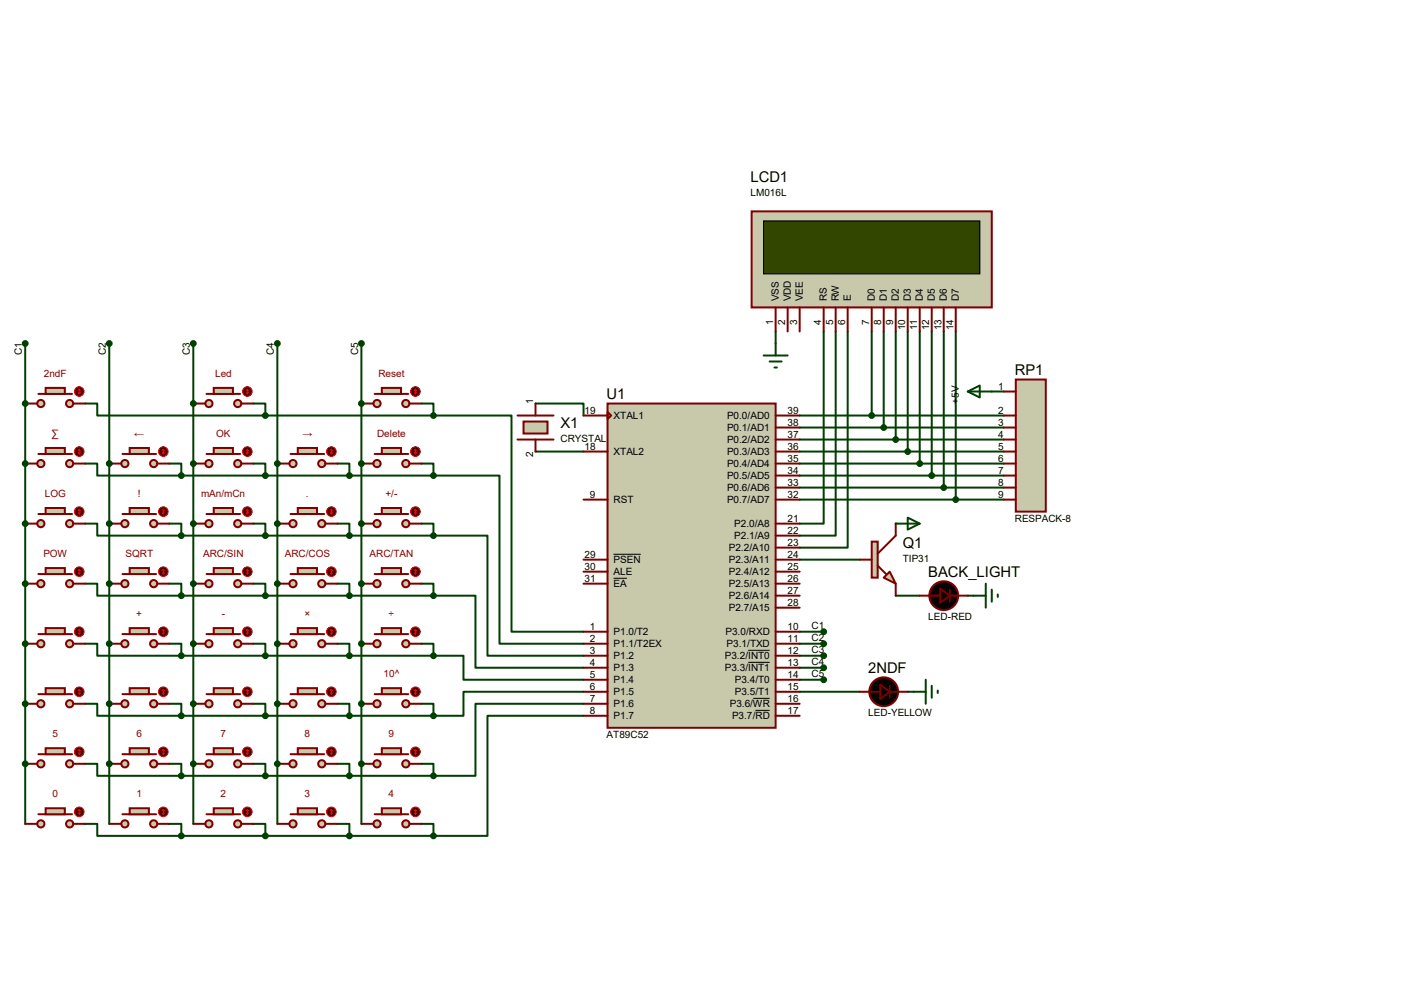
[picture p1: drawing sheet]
<svg xmlns="http://www.w3.org/2000/svg" width="297mm" height="210mm" viewBox="0 0 297 210" stroke-linecap="round" stroke-linejoin="round" font-family="sans-serif">
<path d="M113.3 85.3h10.1v2.6M113.3 95.5h10.1" fill="none" stroke="#004000" stroke-width=".42"/>
<g fill="#004000">
<circle cx="5.3" cy="98" r=".21"/>
<circle cx="5.3" cy="110.7" r=".21"/>
</g>
<path d="M5.3 98v12.7" fill="none" stroke="#004000" stroke-width=".42"/>
<circle cx="5.3" cy="148.8" r=".21" fill="#004000"/>
<path d="M5.3 161.5v12.7" fill="none" stroke="#004000" stroke-width=".42"/>
<circle cx="5.3" cy="161.5" r=".21" fill="#004000"/>
<path d="M5.3 110.7v12.7M5.3 148.8v12.7" fill="none" stroke="#004000" stroke-width=".42"/>
<circle cx="5.3" cy="123.4" r=".21" fill="#004000"/>
<path d="M5.3 136.1v12.7" fill="none" stroke="#004000" stroke-width=".42"/>
<circle cx="5.3" cy="136.1" r=".21" fill="#004000"/>
<path d="M5.3 85.3v12.7M5.3 123.4v12.7" fill="none" stroke="#004000" stroke-width=".42"/>
<g fill="#004000">
<circle cx="5.3" cy="85.3" r=".21"/>
<circle cx="23.1" cy="98" r=".21"/>
<circle cx="23.1" cy="110.7" r=".21"/>
</g>
<path d="M23.1 98v12.7" fill="none" stroke="#004000" stroke-width=".42"/>
<circle cx="23.1" cy="148.8" r=".21" fill="#004000"/>
<path d="M23.1 161.5v12.7" fill="none" stroke="#004000" stroke-width=".42"/>
<circle cx="23.1" cy="161.5" r=".21" fill="#004000"/>
<path d="M23.1 110.7v12.7M23.1 148.8v12.7" fill="none" stroke="#004000" stroke-width=".42"/>
<circle cx="23.1" cy="123.4" r=".21" fill="#004000"/>
<path d="M23.1 136.1v12.7" fill="none" stroke="#004000" stroke-width=".42"/>
<circle cx="23.1" cy="136.1" r=".21" fill="#004000"/>
<path d="M23.1 123.4v12.7" fill="none" stroke="#004000" stroke-width=".42"/>
<g fill="#004000">
<circle cx="40.9" cy="98" r=".21"/>
<circle cx="40.9" cy="110.7" r=".21"/>
</g>
<path d="M40.9 98v12.7" fill="none" stroke="#004000" stroke-width=".42"/>
<circle cx="40.9" cy="148.8" r=".21" fill="#004000"/>
<path d="M40.9 161.5v12.7" fill="none" stroke="#004000" stroke-width=".42"/>
<circle cx="40.9" cy="161.5" r=".21" fill="#004000"/>
<path d="M40.9 110.7v12.7M40.9 148.8v12.7" fill="none" stroke="#004000" stroke-width=".42"/>
<circle cx="40.9" cy="123.4" r=".21" fill="#004000"/>
<path d="M40.9 136.1v12.7" fill="none" stroke="#004000" stroke-width=".42"/>
<circle cx="40.9" cy="136.1" r=".21" fill="#004000"/>
<path d="M40.9 85.3v12.7M40.9 123.4v12.7" fill="none" stroke="#004000" stroke-width=".42"/>
<g fill="#004000">
<circle cx="40.9" cy="85.3" r=".21"/>
<circle cx="58.7" cy="98" r=".21"/>
<circle cx="58.7" cy="110.7" r=".21"/>
</g>
<path d="M58.7 98v12.7" fill="none" stroke="#004000" stroke-width=".42"/>
<circle cx="58.7" cy="148.8" r=".21" fill="#004000"/>
<path d="M58.7 161.5v12.7" fill="none" stroke="#004000" stroke-width=".42"/>
<circle cx="58.7" cy="161.5" r=".21" fill="#004000"/>
<path d="M58.7 110.7v12.7M58.7 148.8v12.7" fill="none" stroke="#004000" stroke-width=".42"/>
<circle cx="58.7" cy="123.4" r=".21" fill="#004000"/>
<path d="M58.7 136.1v12.7" fill="none" stroke="#004000" stroke-width=".42"/>
<circle cx="58.7" cy="136.1" r=".21" fill="#004000"/>
<path d="M58.7 123.4v12.7" fill="none" stroke="#004000" stroke-width=".42"/>
<g fill="#004000">
<circle cx="76.5" cy="98" r=".21"/>
<circle cx="76.5" cy="110.7" r=".21"/>
</g>
<path d="M76.5 98v12.7" fill="none" stroke="#004000" stroke-width=".42"/>
<circle cx="76.5" cy="148.8" r=".21" fill="#004000"/>
<path d="M76.5 161.5v12.7" fill="none" stroke="#004000" stroke-width=".42"/>
<circle cx="76.5" cy="161.5" r=".21" fill="#004000"/>
<path d="M76.5 110.7v12.7M76.5 148.8v12.7" fill="none" stroke="#004000" stroke-width=".42"/>
<circle cx="76.5" cy="123.4" r=".21" fill="#004000"/>
<path d="M76.5 136.1v12.7" fill="none" stroke="#004000" stroke-width=".42"/>
<circle cx="76.5" cy="136.1" r=".21" fill="#004000"/>
<path d="M76.5 85.3v12.7M76.5 123.4v12.7" fill="none" stroke="#004000" stroke-width=".42"/>
<circle cx="76.5" cy="85.3" r=".21" fill="#004000"/>
<g fill="none" stroke="#004000" stroke-width=".42">
<path d="M5.3 72.6v12.7M23.1 72.6v25.4M40.9 72.6v12.7M58.7 72.6v25.4M76.5 72.6v12.7M164.1 70.1v2.5M174.2 70.1v40.6h-5M176.8 70.1v43.2h-7.6M179.3 70.1v45.7h-10.1M184.4 70.1v17.8M186.9 70.1v20.3M189.5 70.1v22.9"/>
<path d="M192 70.1v25.4M194.6 70.1v27.9M197.1 70.1v30.5M199.6 70.1v33M202.2 70.1v35.6M18 85.3h2.6v2.6h35.5M18 98h2.6v2.6h17.8M35.8 98h2.6v2.6M53.6 85.3h2.5v2.6M53.6 98h2.5v2.6M56.1 87.9h35.6M71.4 98h2.5v2.6"/>
<path d="M89.2 85.3h2.5v2.6M89.2 98h2.5v2.6M91.7 87.9h16.5v45.7h15.2M169.2 87.9h43.1M169.2 90.4h43.1M169.2 93h43.1M169.2 95.5h43.1M169.2 98h43.1M209.8 82.8h2.5M18 110.7h2.6v2.6h17.8M35.8 110.7h2.6v2.6M38.4 100.6h53.3"/>
<path d="M38.4 113.3h53.3M53.6 110.7h2.5v2.6M71.4 110.7h2.5v2.6M89.2 110.7h2.5v2.6M91.7 100.6h14v35.5h17.7M91.7 113.3h11.4v25.4h20.3M169.2 100.6h43.1M169.2 103.1h43.1M169.2 105.7h43.1M169.2 118.4h12.7M18 123.4h2.6v2.6h17.8M18 136.1h2.6v2.6h17.8"/>
<path d="M35.8 123.4h2.6v2.6M35.8 136.1h2.6v2.6M38.4 126h53.3M38.4 138.7h53.3M53.6 123.4h2.5v2.6M53.6 136.1h2.5v2.6M71.4 123.4h2.5v2.6M71.4 136.1h2.5v2.6M89.2 123.4h2.5v2.6M89.2 136.1h2.5v2.6M91.7 126h8.9v15.2h22.8M91.7 138.7h6.3v5.1h25.4"/>
<path d="M169.2 138.7h5M169.2 133.6h5M169.2 136.1h5M18 148.8h2.6v2.6h17.8M35.8 148.8h2.6v2.6M38.4 151.4h53.3M53.6 148.8h2.5v2.6M71.4 148.8h2.5v2.6M89.2 148.8h2.5v2.6M123.4 146.3h-25.4v5.1h-6.3M123.4 151.4h-20.3v25.4h-11.4M123.4 148.8h-22.8v15.3h-8.9"/>
<path d="M169.2 141.2h5M169.2 143.8h5M169.2 146.3h12.7M192 146.3h1.3M18 161.5h2.6v2.6h17.8M18 174.2h2.6v2.6h17.8M35.8 161.5h2.6v2.6M35.8 174.2h2.6v2.6M38.4 164.1h53.3M38.4 176.8h53.3M53.6 161.5h2.5v2.6M53.6 174.2h2.5v2.6"/>
<path d="M71.4 161.5h2.5v2.6M71.4 174.2h2.5v2.6M89.2 174.2h2.5v2.6M89.2 161.5h2.5v2.6"/>
</g>
<circle cx="189.5" cy="110.7" r=".21" fill="#004000"/>
<path d="M189.5 126h5.1M204.7 126h1.3" fill="none" stroke="#004000" stroke-width=".42"/>
<path d="M128.5 85.3h35.6v68.6h-35.6z" fill="#c8c8aa" stroke="#800000" stroke-width=".42"/>
<g fill="none" stroke="#800000" stroke-width=".42">
<path d="M123.4 95.5h5.1M123.4 87.9h5.1M128.5 87.1l.8 .8-.8 .7zM164.1 95.5h5.1M164.1 87.9h5.1M164.1 90.4h5.1M164.1 93h5.1M164.1 98h5.1M123.4 118.4h5.1M123.4 105.7h5.1M164.1 118.4h5.1M164.1 105.7h5.1"/>
<path d="M164.1 100.6h5.1M164.1 103.1h5.1M164.1 110.7h5.1M164.1 113.3h5.1M164.1 115.8h5.1M123.4 120.9h5.1M123.4 123.4h5.1M123.4 133.6h5.1M123.4 136.1h5.1M123.4 138.7h5.1M164.1 120.9h5.1M164.1 123.4h5.1"/>
<path d="M164.1 133.6h5.1M164.1 136.1h5.1M164.1 138.7h5.1M164.1 128.5h5.1M164.1 126h5.1M123.4 141.2h5.1M123.4 143.8h5.1M123.4 146.3h5.1M123.4 148.8h5.1M123.4 151.4h5.1M164.1 141.2h5.1M164.1 143.8h5.1"/>
<path d="M164.1 146.3h5.1M164.1 148.8h5.1M164.1 151.4h5.1"/>
</g>
<path d="M129.8 117.2h5.8M129.8 122.3h2.8M158.3 137.5h4.5M158.3 140.1h4.5M159.3 147.7h3.5M159.8 150.2h3" fill="none" stroke="#000" stroke-width=".21"/>
<path d="M214.9 80.3h6.3v27.9h-6.3z" fill="#c8c8aa" stroke="#800000" stroke-width=".42"/>
<path d="M109.5 87.9h7.6M109.5 93h7.6M212.3 87.9h2.6M212.3 90.4h2.6M212.3 93h2.6M212.3 95.5h2.6M212.3 98h2.6M212.3 82.8h2.6M212.3 100.6h2.6M212.3 103.1h2.6M212.3 105.7h2.6" fill="none" stroke="#800000" stroke-width=".42"/>
<path d="M110.7 89.2h5.1v2.5h-5.1z" fill="#c8c8aa" stroke="#800000" stroke-width=".42"/>
<path d="M113.3 85.3v2.6M113.3 93v2.5" fill="none" stroke="#800000" stroke-width=".42"/>
<g fill="#c8c8aa" stroke="#800000" stroke-width=".42">
<circle cx="14.7" cy="85.3" r=".76"/>
<circle cx="8.6" cy="85.3" r=".76"/>
</g>
<path d="M8.1 83.3h7.1" fill="none" stroke="#800000" stroke-width=".42"/>
<path d="M9.7 82h4v1.3h-4z" fill="#c8c8aa" stroke="#800000" stroke-width=".42"/>
<path d="M5.3 85.3h2.6M15.5 85.3h2.5" fill="none" stroke="#800000" stroke-width=".42"/>
<circle cx="16.8" cy="82.8" r="1.02" fill="#400000" stroke="#f00" stroke-width=".21"/>
<path d="M16.5 83.1l.3 .2M16.8 82.3v1M16.8 82.3l-.3 .2M16.8 82.3l.2 .2M17 83.1l-.2 .2" fill="none" stroke="#f00" stroke-width=".21"/>
<g fill="#c8c8aa" stroke="#800000" stroke-width=".42">
<circle cx="14.7" cy="98" r=".76"/>
<circle cx="8.6" cy="98" r=".76"/>
</g>
<path d="M8.1 96h7.1" fill="none" stroke="#800000" stroke-width=".42"/>
<path d="M9.7 94.7h4v1.3h-4z" fill="#c8c8aa" stroke="#800000" stroke-width=".42"/>
<path d="M5.3 98h2.6M15.5 98h2.5" fill="none" stroke="#800000" stroke-width=".42"/>
<circle cx="16.8" cy="95.5" r="1.02" fill="#400000" stroke="#f00" stroke-width=".21"/>
<path d="M16.5 95.8l.3 .2M16.8 95v1M16.8 95l-.3 .2M16.8 95l.2 .2M17 95.8l-.2 .2" fill="none" stroke="#f00" stroke-width=".21"/>
<g fill="#c8c8aa" stroke="#800000" stroke-width=".42">
<circle cx="14.7" cy="110.7" r=".76"/>
<circle cx="8.6" cy="110.7" r=".76"/>
</g>
<path d="M8.1 108.7h7.1" fill="none" stroke="#800000" stroke-width=".42"/>
<path d="M9.7 107.4h4v1.3h-4z" fill="#c8c8aa" stroke="#800000" stroke-width=".42"/>
<path d="M5.3 110.7h2.6M15.5 110.7h2.5" fill="none" stroke="#800000" stroke-width=".42"/>
<circle cx="16.8" cy="108.2" r="1.02" fill="#400000" stroke="#f00" stroke-width=".21"/>
<path d="M16.5 108.5l.3 .2M16.8 107.7v1M16.8 107.7l-.3 .2M16.8 107.7l.2 .2M17 108.5l-.2 .2" fill="none" stroke="#f00" stroke-width=".21"/>
<g fill="#c8c8aa" stroke="#800000" stroke-width=".42">
<circle cx="14.7" cy="123.4" r=".76"/>
<circle cx="8.6" cy="123.4" r=".76"/>
</g>
<path d="M8.1 121.4h7.1" fill="none" stroke="#800000" stroke-width=".42"/>
<path d="M9.7 120.1h4v1.3h-4z" fill="#c8c8aa" stroke="#800000" stroke-width=".42"/>
<path d="M5.3 123.4h2.6M15.5 123.4h2.5" fill="none" stroke="#800000" stroke-width=".42"/>
<circle cx="16.8" cy="120.9" r="1.02" fill="#400000" stroke="#f00" stroke-width=".21"/>
<path d="M16.5 121.2l.3 .2M16.8 120.4v1M16.8 120.4l-.3 .2M16.8 120.4l.2 .2M17 121.2l-.2 .2" fill="none" stroke="#f00" stroke-width=".21"/>
<g fill="#004000" stroke="#004000" stroke-width=".42">
<circle cx="5.3" cy="98" r=".51"/>
<circle cx="5.3" cy="110.7" r=".51"/>
</g>
<g fill="#c8c8aa" stroke="#800000" stroke-width=".42">
<circle cx="14.7" cy="136.1" r=".76"/>
<circle cx="8.6" cy="136.1" r=".76"/>
</g>
<path d="M8.1 134.1h7.1" fill="none" stroke="#800000" stroke-width=".42"/>
<path d="M9.7 132.8h4v1.3h-4z" fill="#c8c8aa" stroke="#800000" stroke-width=".42"/>
<path d="M5.3 136.1h2.6M15.5 136.1h2.5" fill="none" stroke="#800000" stroke-width=".42"/>
<circle cx="16.8" cy="133.6" r="1.02" fill="#400000" stroke="#f00" stroke-width=".21"/>
<path d="M16.5 133.9l.3 .2M16.8 133.1v1M16.8 133.1l-.3 .2M16.8 133.1l.2 .2M17 133.9l-.2 .2" fill="none" stroke="#f00" stroke-width=".21"/>
<g fill="#c8c8aa" stroke="#800000" stroke-width=".42">
<circle cx="14.7" cy="148.8" r=".76"/>
<circle cx="8.6" cy="148.8" r=".76"/>
</g>
<path d="M8.1 146.8h7.1" fill="none" stroke="#800000" stroke-width=".42"/>
<path d="M9.7 145.5h4v1.3h-4z" fill="#c8c8aa" stroke="#800000" stroke-width=".42"/>
<path d="M5.3 148.8h2.6M15.5 148.8h2.5" fill="none" stroke="#800000" stroke-width=".42"/>
<circle cx="16.8" cy="146.3" r="1.02" fill="#400000" stroke="#f00" stroke-width=".21"/>
<path d="M16.5 146.6l.3 .2M16.8 145.8v1M16.8 145.8l-.3 .2M16.8 145.8l.2 .2M17 146.6l-.2 .2" fill="none" stroke="#f00" stroke-width=".21"/>
<g fill="#c8c8aa" stroke="#800000" stroke-width=".42">
<circle cx="14.7" cy="161.5" r=".76"/>
<circle cx="8.6" cy="161.5" r=".76"/>
</g>
<path d="M8.1 159.5h7.1" fill="none" stroke="#800000" stroke-width=".42"/>
<path d="M9.7 158.2h4v1.3h-4z" fill="#c8c8aa" stroke="#800000" stroke-width=".42"/>
<path d="M5.3 161.5h2.6M15.5 161.5h2.5" fill="none" stroke="#800000" stroke-width=".42"/>
<circle cx="16.8" cy="159" r="1.02" fill="#400000" stroke="#f00" stroke-width=".21"/>
<path d="M16.5 159.3l.3 .2M16.8 158.5v1M16.8 158.5l-.3 .2M16.8 158.5l.2 .2M17 159.3l-.2 .2" fill="none" stroke="#f00" stroke-width=".21"/>
<g fill="#c8c8aa" stroke="#800000" stroke-width=".42">
<circle cx="14.7" cy="174.2" r=".76"/>
<circle cx="8.6" cy="174.2" r=".76"/>
</g>
<path d="M8.1 172.2h7.1" fill="none" stroke="#800000" stroke-width=".42"/>
<path d="M9.7 170.9h4v1.3h-4z" fill="#c8c8aa" stroke="#800000" stroke-width=".42"/>
<path d="M5.3 174.2h2.6M15.5 174.2h2.5" fill="none" stroke="#800000" stroke-width=".42"/>
<circle cx="16.8" cy="171.7" r="1.02" fill="#400000" stroke="#f00" stroke-width=".21"/>
<path d="M16.5 172l.3 .2M16.8 171.2v1M16.8 171.2l-.3 .2M16.8 171.2l.2 .2M17 172l-.2 .2" fill="none" stroke="#f00" stroke-width=".21"/>
<g fill="#004000" stroke="#004000" stroke-width=".42">
<circle cx="5.3" cy="148.8" r=".51"/>
<circle cx="5.3" cy="161.5" r=".51"/>
<circle cx="5.3" cy="123.4" r=".51"/>
<circle cx="5.3" cy="136.1" r=".51"/>
<circle cx="5.3" cy="85.3" r=".51"/>
</g>
<g fill="#c8c8aa" stroke="#800000" stroke-width=".42">
<circle cx="32.5" cy="98" r=".76"/>
<circle cx="26.4" cy="98" r=".76"/>
</g>
<path d="M25.9 96h7.1" fill="none" stroke="#800000" stroke-width=".42"/>
<path d="M27.4 94.7h4.1v1.3h-4.1z" fill="#c8c8aa" stroke="#800000" stroke-width=".42"/>
<path d="M23.1 98h2.6M33.3 98h2.5" fill="none" stroke="#800000" stroke-width=".42"/>
<circle cx="34.5" cy="95.5" r="1.02" fill="#400000" stroke="#f00" stroke-width=".21"/>
<path d="M34.3 95.8l.2 .2M34.5 95v1M34.5 95l-.2 .2M34.5 95l.3 .2M34.8 95.8l-.3 .2" fill="none" stroke="#f00" stroke-width=".21"/>
<g fill="#c8c8aa" stroke="#800000" stroke-width=".42">
<circle cx="32.5" cy="110.7" r=".76"/>
<circle cx="26.4" cy="110.7" r=".76"/>
</g>
<path d="M25.9 108.7h7.1" fill="none" stroke="#800000" stroke-width=".42"/>
<path d="M27.4 107.4h4.1v1.3h-4.1z" fill="#c8c8aa" stroke="#800000" stroke-width=".42"/>
<path d="M23.1 110.7h2.6M33.3 110.7h2.5" fill="none" stroke="#800000" stroke-width=".42"/>
<circle cx="34.5" cy="108.2" r="1.02" fill="#400000" stroke="#f00" stroke-width=".21"/>
<path d="M34.3 108.5l.2 .2M34.5 107.7v1M34.5 107.7l-.2 .2M34.5 107.7l.3 .2M34.8 108.5l-.3 .2" fill="none" stroke="#f00" stroke-width=".21"/>
<g fill="#c8c8aa" stroke="#800000" stroke-width=".42">
<circle cx="32.5" cy="123.4" r=".76"/>
<circle cx="26.4" cy="123.4" r=".76"/>
</g>
<path d="M25.9 121.4h7.1" fill="none" stroke="#800000" stroke-width=".42"/>
<path d="M27.4 120.1h4.1v1.3h-4.1z" fill="#c8c8aa" stroke="#800000" stroke-width=".42"/>
<path d="M23.1 123.4h2.6M33.3 123.4h2.5" fill="none" stroke="#800000" stroke-width=".42"/>
<circle cx="34.5" cy="120.9" r="1.02" fill="#400000" stroke="#f00" stroke-width=".21"/>
<path d="M34.3 121.2l.2 .2M34.5 120.4v1M34.5 120.4l-.2 .2M34.5 120.4l.3 .2M34.8 121.2l-.3 .2" fill="none" stroke="#f00" stroke-width=".21"/>
<g fill="#004000" stroke="#004000" stroke-width=".42">
<circle cx="23.1" cy="98" r=".51"/>
<circle cx="23.1" cy="110.7" r=".51"/>
</g>
<g fill="#c8c8aa" stroke="#800000" stroke-width=".42">
<circle cx="32.5" cy="136.1" r=".76"/>
<circle cx="26.4" cy="136.1" r=".76"/>
</g>
<path d="M25.9 134.1h7.1" fill="none" stroke="#800000" stroke-width=".42"/>
<path d="M27.4 132.8h4.1v1.3h-4.1z" fill="#c8c8aa" stroke="#800000" stroke-width=".42"/>
<path d="M23.1 136.1h2.6M33.3 136.1h2.5" fill="none" stroke="#800000" stroke-width=".42"/>
<circle cx="34.5" cy="133.6" r="1.02" fill="#400000" stroke="#f00" stroke-width=".21"/>
<path d="M34.3 133.9l.2 .2M34.5 133.1v1M34.5 133.1l-.2 .2M34.5 133.1l.3 .2M34.8 133.9l-.3 .2" fill="none" stroke="#f00" stroke-width=".21"/>
<g fill="#c8c8aa" stroke="#800000" stroke-width=".42">
<circle cx="32.5" cy="148.8" r=".76"/>
<circle cx="26.4" cy="148.8" r=".76"/>
</g>
<path d="M25.9 146.8h7.1" fill="none" stroke="#800000" stroke-width=".42"/>
<path d="M27.4 145.5h4.1v1.3h-4.1z" fill="#c8c8aa" stroke="#800000" stroke-width=".42"/>
<path d="M23.1 148.8h2.6M33.3 148.8h2.5" fill="none" stroke="#800000" stroke-width=".42"/>
<circle cx="34.5" cy="146.3" r="1.02" fill="#400000" stroke="#f00" stroke-width=".21"/>
<path d="M34.3 146.6l.2 .2M34.5 145.8v1M34.5 145.8l-.2 .2M34.5 145.8l.3 .2M34.8 146.6l-.3 .2" fill="none" stroke="#f00" stroke-width=".21"/>
<g fill="#c8c8aa" stroke="#800000" stroke-width=".42">
<circle cx="32.5" cy="161.5" r=".76"/>
<circle cx="26.4" cy="161.5" r=".76"/>
</g>
<path d="M25.9 159.5h7.1" fill="none" stroke="#800000" stroke-width=".42"/>
<path d="M27.4 158.2h4.1v1.3h-4.1z" fill="#c8c8aa" stroke="#800000" stroke-width=".42"/>
<path d="M23.1 161.5h2.6M33.3 161.5h2.5" fill="none" stroke="#800000" stroke-width=".42"/>
<circle cx="34.5" cy="159" r="1.02" fill="#400000" stroke="#f00" stroke-width=".21"/>
<path d="M34.3 159.3l.2 .2M34.5 158.5v1M34.5 158.5l-.2 .2M34.5 158.5l.3 .2M34.8 159.3l-.3 .2" fill="none" stroke="#f00" stroke-width=".21"/>
<g fill="#c8c8aa" stroke="#800000" stroke-width=".42">
<circle cx="32.5" cy="174.2" r=".76"/>
<circle cx="26.4" cy="174.2" r=".76"/>
</g>
<path d="M25.9 172.2h7.1" fill="none" stroke="#800000" stroke-width=".42"/>
<path d="M27.4 170.9h4.1v1.3h-4.1z" fill="#c8c8aa" stroke="#800000" stroke-width=".42"/>
<path d="M23.1 174.2h2.6M33.3 174.2h2.5" fill="none" stroke="#800000" stroke-width=".42"/>
<circle cx="34.5" cy="171.7" r="1.02" fill="#400000" stroke="#f00" stroke-width=".21"/>
<path d="M34.3 172l.2 .2M34.5 171.2v1M34.5 171.2l-.2 .2M34.5 171.2l.3 .2M34.8 172l-.3 .2" fill="none" stroke="#f00" stroke-width=".21"/>
<g fill="#004000" stroke="#004000" stroke-width=".42">
<circle cx="23.1" cy="148.8" r=".51"/>
<circle cx="23.1" cy="161.5" r=".51"/>
<circle cx="23.1" cy="123.4" r=".51"/>
<circle cx="23.1" cy="136.1" r=".51"/>
</g>
<g fill="#c8c8aa" stroke="#800000" stroke-width=".42">
<circle cx="50.3" cy="85.3" r=".76"/>
<circle cx="44.2" cy="85.3" r=".76"/>
</g>
<path d="M43.7 83.3h7.1" fill="none" stroke="#800000" stroke-width=".42"/>
<path d="M45.2 82h4.1v1.3h-4.1z" fill="#c8c8aa" stroke="#800000" stroke-width=".42"/>
<path d="M40.9 85.3h2.5M51.1 85.3h2.5" fill="none" stroke="#800000" stroke-width=".42"/>
<circle cx="52.3" cy="82.8" r="1.02" fill="#400000" stroke="#f00" stroke-width=".21"/>
<path d="M52.1 83.1l.2 .2M52.3 82.3v1M52.3 82.3l-.2 .2M52.3 82.3l.3 .2M52.6 83.1l-.3 .2" fill="none" stroke="#f00" stroke-width=".21"/>
<g fill="#c8c8aa" stroke="#800000" stroke-width=".42">
<circle cx="50.3" cy="98" r=".76"/>
<circle cx="44.2" cy="98" r=".76"/>
</g>
<path d="M43.7 96h7.1" fill="none" stroke="#800000" stroke-width=".42"/>
<path d="M45.2 94.7h4.1v1.3h-4.1z" fill="#c8c8aa" stroke="#800000" stroke-width=".42"/>
<path d="M40.9 98h2.5M51.1 98h2.5" fill="none" stroke="#800000" stroke-width=".42"/>
<circle cx="52.3" cy="95.5" r="1.02" fill="#400000" stroke="#f00" stroke-width=".21"/>
<path d="M52.1 95.8l.2 .2M52.3 95v1M52.3 95l-.2 .2M52.3 95l.3 .2M52.6 95.8l-.3 .2" fill="none" stroke="#f00" stroke-width=".21"/>
<g fill="#c8c8aa" stroke="#800000" stroke-width=".42">
<circle cx="50.3" cy="110.7" r=".76"/>
<circle cx="44.2" cy="110.7" r=".76"/>
</g>
<path d="M43.7 108.7h7.1" fill="none" stroke="#800000" stroke-width=".42"/>
<path d="M45.2 107.4h4.1v1.3h-4.1z" fill="#c8c8aa" stroke="#800000" stroke-width=".42"/>
<path d="M40.9 110.7h2.5M51.1 110.7h2.5" fill="none" stroke="#800000" stroke-width=".42"/>
<circle cx="52.3" cy="108.2" r="1.02" fill="#400000" stroke="#f00" stroke-width=".21"/>
<path d="M52.1 108.5l.2 .2M52.3 107.7v1M52.3 107.7l-.2 .2M52.3 107.7l.3 .2M52.6 108.5l-.3 .2" fill="none" stroke="#f00" stroke-width=".21"/>
<g fill="#c8c8aa" stroke="#800000" stroke-width=".42">
<circle cx="50.3" cy="123.4" r=".76"/>
<circle cx="44.2" cy="123.4" r=".76"/>
</g>
<path d="M43.7 121.4h7.1" fill="none" stroke="#800000" stroke-width=".42"/>
<path d="M45.2 120.1h4.1v1.3h-4.1z" fill="#c8c8aa" stroke="#800000" stroke-width=".42"/>
<path d="M40.9 123.4h2.5M51.1 123.4h2.5" fill="none" stroke="#800000" stroke-width=".42"/>
<circle cx="52.3" cy="120.9" r="1.02" fill="#400000" stroke="#f00" stroke-width=".21"/>
<path d="M52.1 121.2l.2 .2M52.3 120.4v1M52.3 120.4l-.2 .2M52.3 120.4l.3 .2M52.6 121.2l-.3 .2" fill="none" stroke="#f00" stroke-width=".21"/>
<g fill="#004000" stroke="#004000" stroke-width=".42">
<circle cx="40.9" cy="98" r=".51"/>
<circle cx="40.9" cy="110.7" r=".51"/>
</g>
<g fill="#c8c8aa" stroke="#800000" stroke-width=".42">
<circle cx="50.3" cy="136.1" r=".76"/>
<circle cx="44.2" cy="136.1" r=".76"/>
</g>
<path d="M43.7 134.1h7.1" fill="none" stroke="#800000" stroke-width=".42"/>
<path d="M45.2 132.8h4.1v1.3h-4.1z" fill="#c8c8aa" stroke="#800000" stroke-width=".42"/>
<path d="M40.9 136.1h2.5M51.1 136.1h2.5" fill="none" stroke="#800000" stroke-width=".42"/>
<circle cx="52.3" cy="133.6" r="1.02" fill="#400000" stroke="#f00" stroke-width=".21"/>
<path d="M52.1 133.9l.2 .2M52.3 133.1v1M52.3 133.1l-.2 .2M52.3 133.1l.3 .2M52.6 133.9l-.3 .2" fill="none" stroke="#f00" stroke-width=".21"/>
<g fill="#c8c8aa" stroke="#800000" stroke-width=".42">
<circle cx="50.3" cy="148.8" r=".76"/>
<circle cx="44.2" cy="148.8" r=".76"/>
</g>
<path d="M43.7 146.8h7.1" fill="none" stroke="#800000" stroke-width=".42"/>
<path d="M45.2 145.5h4.1v1.3h-4.1z" fill="#c8c8aa" stroke="#800000" stroke-width=".42"/>
<path d="M40.9 148.8h2.5M51.1 148.8h2.5" fill="none" stroke="#800000" stroke-width=".42"/>
<circle cx="52.3" cy="146.3" r="1.02" fill="#400000" stroke="#f00" stroke-width=".21"/>
<path d="M52.1 146.6l.2 .2M52.3 145.8v1M52.3 145.8l-.2 .2M52.3 145.8l.3 .2M52.6 146.6l-.3 .2" fill="none" stroke="#f00" stroke-width=".21"/>
<g fill="#c8c8aa" stroke="#800000" stroke-width=".42">
<circle cx="50.3" cy="161.5" r=".76"/>
<circle cx="44.2" cy="161.5" r=".76"/>
</g>
<path d="M43.7 159.5h7.1" fill="none" stroke="#800000" stroke-width=".42"/>
<path d="M45.2 158.2h4.1v1.3h-4.1z" fill="#c8c8aa" stroke="#800000" stroke-width=".42"/>
<path d="M40.9 161.5h2.5M51.1 161.5h2.5" fill="none" stroke="#800000" stroke-width=".42"/>
<circle cx="52.3" cy="159" r="1.02" fill="#400000" stroke="#f00" stroke-width=".21"/>
<path d="M52.1 159.3l.2 .2M52.3 158.5v1M52.3 158.5l-.2 .2M52.3 158.5l.3 .2M52.6 159.3l-.3 .2" fill="none" stroke="#f00" stroke-width=".21"/>
<g fill="#c8c8aa" stroke="#800000" stroke-width=".42">
<circle cx="50.3" cy="174.2" r=".76"/>
<circle cx="44.2" cy="174.2" r=".76"/>
</g>
<path d="M43.7 172.2h7.1" fill="none" stroke="#800000" stroke-width=".42"/>
<path d="M45.2 170.9h4.1v1.3h-4.1z" fill="#c8c8aa" stroke="#800000" stroke-width=".42"/>
<path d="M40.9 174.2h2.5M51.1 174.2h2.5" fill="none" stroke="#800000" stroke-width=".42"/>
<circle cx="52.3" cy="171.7" r="1.02" fill="#400000" stroke="#f00" stroke-width=".21"/>
<path d="M52.1 172l.2 .2M52.3 171.2v1M52.3 171.2l-.2 .2M52.3 171.2l.3 .2M52.6 172l-.3 .2" fill="none" stroke="#f00" stroke-width=".21"/>
<g fill="#004000" stroke="#004000" stroke-width=".42">
<circle cx="40.9" cy="148.8" r=".51"/>
<circle cx="40.9" cy="161.5" r=".51"/>
<circle cx="40.9" cy="123.4" r=".51"/>
<circle cx="40.9" cy="136.1" r=".51"/>
<circle cx="40.9" cy="85.3" r=".51"/>
</g>
<g fill="#c8c8aa" stroke="#800000" stroke-width=".42">
<circle cx="68.1" cy="98" r=".76"/>
<circle cx="62" cy="98" r=".76"/>
</g>
<path d="M61.5 96h7.1" fill="none" stroke="#800000" stroke-width=".42"/>
<path d="M63 94.7h4.1v1.3h-4.1z" fill="#c8c8aa" stroke="#800000" stroke-width=".42"/>
<path d="M58.7 98h2.5M68.8 98h2.6" fill="none" stroke="#800000" stroke-width=".42"/>
<circle cx="70.1" cy="95.5" r="1.02" fill="#400000" stroke="#f00" stroke-width=".21"/>
<path d="M69.8 95.8l.3 .2M70.1 95v1M70.1 95l-.3 .2M70.1 95l.3 .2M70.4 95.8l-.3 .2" fill="none" stroke="#f00" stroke-width=".21"/>
<g fill="#c8c8aa" stroke="#800000" stroke-width=".42">
<circle cx="68.1" cy="110.7" r=".76"/>
<circle cx="62" cy="110.7" r=".76"/>
</g>
<path d="M61.5 108.7h7.1" fill="none" stroke="#800000" stroke-width=".42"/>
<path d="M63 107.4h4.1v1.3h-4.1z" fill="#c8c8aa" stroke="#800000" stroke-width=".42"/>
<path d="M58.7 110.7h2.5M68.8 110.7h2.6" fill="none" stroke="#800000" stroke-width=".42"/>
<circle cx="70.1" cy="108.2" r="1.02" fill="#400000" stroke="#f00" stroke-width=".21"/>
<path d="M69.8 108.5l.3 .2M70.1 107.7v1M70.1 107.7l-.3 .2M70.1 107.7l.3 .2M70.4 108.5l-.3 .2" fill="none" stroke="#f00" stroke-width=".21"/>
<g fill="#c8c8aa" stroke="#800000" stroke-width=".42">
<circle cx="68.1" cy="123.4" r=".76"/>
<circle cx="62" cy="123.4" r=".76"/>
</g>
<path d="M61.5 121.4h7.1" fill="none" stroke="#800000" stroke-width=".42"/>
<path d="M63 120.1h4.1v1.3h-4.1z" fill="#c8c8aa" stroke="#800000" stroke-width=".42"/>
<path d="M58.7 123.4h2.5M68.8 123.4h2.6" fill="none" stroke="#800000" stroke-width=".42"/>
<circle cx="70.1" cy="120.9" r="1.02" fill="#400000" stroke="#f00" stroke-width=".21"/>
<path d="M69.8 121.2l.3 .2M70.1 120.4v1M70.1 120.4l-.3 .2M70.1 120.4l.3 .2M70.4 121.2l-.3 .2" fill="none" stroke="#f00" stroke-width=".21"/>
<g fill="#004000" stroke="#004000" stroke-width=".42">
<circle cx="58.7" cy="98" r=".51"/>
<circle cx="58.7" cy="110.7" r=".51"/>
</g>
<g fill="#c8c8aa" stroke="#800000" stroke-width=".42">
<circle cx="68.1" cy="136.1" r=".76"/>
<circle cx="62" cy="136.1" r=".76"/>
</g>
<path d="M61.5 134.1h7.1" fill="none" stroke="#800000" stroke-width=".42"/>
<path d="M63 132.8h4.1v1.3h-4.1z" fill="#c8c8aa" stroke="#800000" stroke-width=".42"/>
<path d="M58.7 136.1h2.5M68.8 136.1h2.6" fill="none" stroke="#800000" stroke-width=".42"/>
<circle cx="70.1" cy="133.6" r="1.02" fill="#400000" stroke="#f00" stroke-width=".21"/>
<path d="M69.8 133.9l.3 .2M70.1 133.1v1M70.1 133.1l-.3 .2M70.1 133.1l.3 .2M70.4 133.9l-.3 .2" fill="none" stroke="#f00" stroke-width=".21"/>
<g fill="#c8c8aa" stroke="#800000" stroke-width=".42">
<circle cx="68.1" cy="148.8" r=".76"/>
<circle cx="62" cy="148.8" r=".76"/>
</g>
<path d="M61.5 146.8h7.1" fill="none" stroke="#800000" stroke-width=".42"/>
<path d="M63 145.5h4.1v1.3h-4.1z" fill="#c8c8aa" stroke="#800000" stroke-width=".42"/>
<path d="M58.7 148.8h2.5M68.8 148.8h2.6" fill="none" stroke="#800000" stroke-width=".42"/>
<circle cx="70.1" cy="146.3" r="1.02" fill="#400000" stroke="#f00" stroke-width=".21"/>
<path d="M69.8 146.6l.3 .2M70.1 145.8v1M70.1 145.8l-.3 .2M70.1 145.8l.3 .2M70.4 146.6l-.3 .2" fill="none" stroke="#f00" stroke-width=".21"/>
<g fill="#c8c8aa" stroke="#800000" stroke-width=".42">
<circle cx="68.1" cy="161.5" r=".76"/>
<circle cx="62" cy="161.5" r=".76"/>
</g>
<path d="M61.5 159.5h7.1" fill="none" stroke="#800000" stroke-width=".42"/>
<path d="M63 158.2h4.1v1.3h-4.1z" fill="#c8c8aa" stroke="#800000" stroke-width=".42"/>
<path d="M58.7 161.5h2.5M68.8 161.5h2.6" fill="none" stroke="#800000" stroke-width=".42"/>
<circle cx="70.1" cy="159" r="1.02" fill="#400000" stroke="#f00" stroke-width=".21"/>
<path d="M69.8 159.3l.3 .2M70.1 158.5v1M70.1 158.5l-.3 .2M70.1 158.5l.3 .2M70.4 159.3l-.3 .2" fill="none" stroke="#f00" stroke-width=".21"/>
<g fill="#c8c8aa" stroke="#800000" stroke-width=".42">
<circle cx="68.1" cy="174.2" r=".76"/>
<circle cx="62" cy="174.2" r=".76"/>
</g>
<path d="M61.5 172.2h7.1" fill="none" stroke="#800000" stroke-width=".42"/>
<path d="M63 170.9h4.1v1.3h-4.1z" fill="#c8c8aa" stroke="#800000" stroke-width=".42"/>
<path d="M58.7 174.2h2.5M68.8 174.2h2.6" fill="none" stroke="#800000" stroke-width=".42"/>
<circle cx="70.1" cy="171.7" r="1.02" fill="#400000" stroke="#f00" stroke-width=".21"/>
<path d="M69.8 172l.3 .2M70.1 171.2v1M70.1 171.2l-.3 .2M70.1 171.2l.3 .2M70.4 172l-.3 .2" fill="none" stroke="#f00" stroke-width=".21"/>
<g fill="#004000" stroke="#004000" stroke-width=".42">
<circle cx="58.7" cy="148.8" r=".51"/>
<circle cx="58.7" cy="161.5" r=".51"/>
<circle cx="58.7" cy="123.4" r=".51"/>
<circle cx="58.7" cy="136.1" r=".51"/>
</g>
<g fill="#c8c8aa" stroke="#800000" stroke-width=".42">
<circle cx="85.9" cy="85.3" r=".76"/>
<circle cx="79.8" cy="85.3" r=".76"/>
</g>
<path d="M79.2 83.3h7.2" fill="none" stroke="#800000" stroke-width=".42"/>
<path d="M80.8 82h4v1.3h-4z" fill="#c8c8aa" stroke="#800000" stroke-width=".42"/>
<path d="M76.5 85.3h2.5M86.6 85.3h2.6" fill="none" stroke="#800000" stroke-width=".42"/>
<circle cx="87.9" cy="82.8" r="1.02" fill="#400000" stroke="#f00" stroke-width=".21"/>
<path d="M87.6 83.1l.3 .2M87.9 82.3v1M87.9 82.3l-.3 .2M87.9 82.3l.2 .2M88.1 83.1l-.2 .2" fill="none" stroke="#f00" stroke-width=".21"/>
<g fill="#c8c8aa" stroke="#800000" stroke-width=".42">
<circle cx="85.9" cy="98" r=".76"/>
<circle cx="79.8" cy="98" r=".76"/>
</g>
<path d="M79.2 96h7.2" fill="none" stroke="#800000" stroke-width=".42"/>
<path d="M80.8 94.7h4v1.3h-4z" fill="#c8c8aa" stroke="#800000" stroke-width=".42"/>
<path d="M76.5 98h2.5M86.6 98h2.6" fill="none" stroke="#800000" stroke-width=".42"/>
<circle cx="87.9" cy="95.5" r="1.02" fill="#400000" stroke="#f00" stroke-width=".21"/>
<path d="M87.6 95.8l.3 .2M87.9 95v1M87.9 95l-.3 .2M87.9 95l.2 .2M88.1 95.8l-.2 .2" fill="none" stroke="#f00" stroke-width=".21"/>
<g fill="#c8c8aa" stroke="#800000" stroke-width=".42">
<circle cx="85.9" cy="110.7" r=".76"/>
<circle cx="79.8" cy="110.7" r=".76"/>
</g>
<path d="M79.2 108.7h7.2" fill="none" stroke="#800000" stroke-width=".42"/>
<path d="M80.8 107.4h4v1.3h-4z" fill="#c8c8aa" stroke="#800000" stroke-width=".42"/>
<path d="M76.5 110.7h2.5M86.6 110.7h2.6" fill="none" stroke="#800000" stroke-width=".42"/>
<circle cx="87.9" cy="108.2" r="1.02" fill="#400000" stroke="#f00" stroke-width=".21"/>
<path d="M87.6 108.5l.3 .2M87.9 107.7v1M87.9 107.7l-.3 .2M87.9 107.7l.2 .2M88.1 108.5l-.2 .2" fill="none" stroke="#f00" stroke-width=".21"/>
<g fill="#c8c8aa" stroke="#800000" stroke-width=".42">
<circle cx="85.9" cy="123.4" r=".76"/>
<circle cx="79.8" cy="123.4" r=".76"/>
</g>
<path d="M79.2 121.4h7.2" fill="none" stroke="#800000" stroke-width=".42"/>
<path d="M80.8 120.1h4v1.3h-4z" fill="#c8c8aa" stroke="#800000" stroke-width=".42"/>
<path d="M76.5 123.4h2.5M86.6 123.4h2.6" fill="none" stroke="#800000" stroke-width=".42"/>
<circle cx="87.9" cy="120.9" r="1.02" fill="#400000" stroke="#f00" stroke-width=".21"/>
<path d="M87.6 121.2l.3 .2M87.9 120.4v1M87.9 120.4l-.3 .2M87.9 120.4l.2 .2M88.1 121.2l-.2 .2" fill="none" stroke="#f00" stroke-width=".21"/>
<g fill="#004000" stroke="#004000" stroke-width=".42">
<circle cx="76.5" cy="98" r=".51"/>
<circle cx="76.5" cy="110.7" r=".51"/>
</g>
<g fill="#c8c8aa" stroke="#800000" stroke-width=".42">
<circle cx="85.9" cy="136.1" r=".76"/>
<circle cx="79.8" cy="136.1" r=".76"/>
</g>
<path d="M79.2 134.1h7.2" fill="none" stroke="#800000" stroke-width=".42"/>
<path d="M80.8 132.8h4v1.3h-4z" fill="#c8c8aa" stroke="#800000" stroke-width=".42"/>
<path d="M76.5 136.1h2.5M86.6 136.1h2.6" fill="none" stroke="#800000" stroke-width=".42"/>
<circle cx="87.9" cy="133.6" r="1.02" fill="#400000" stroke="#f00" stroke-width=".21"/>
<path d="M87.6 133.9l.3 .2M87.9 133.1v1M87.9 133.1l-.3 .2M87.9 133.1l.2 .2M88.1 133.9l-.2 .2" fill="none" stroke="#f00" stroke-width=".21"/>
<g fill="#c8c8aa" stroke="#800000" stroke-width=".42">
<circle cx="85.9" cy="148.8" r=".76"/>
<circle cx="79.8" cy="148.8" r=".76"/>
</g>
<path d="M79.2 146.8h7.2" fill="none" stroke="#800000" stroke-width=".42"/>
<path d="M80.8 145.5h4v1.3h-4z" fill="#c8c8aa" stroke="#800000" stroke-width=".42"/>
<path d="M76.5 148.8h2.5M86.6 148.8h2.6" fill="none" stroke="#800000" stroke-width=".42"/>
<circle cx="87.9" cy="146.3" r="1.02" fill="#400000" stroke="#f00" stroke-width=".21"/>
<path d="M87.6 146.6l.3 .2M87.9 145.8v1M87.9 145.8l-.3 .2M87.9 145.8l.2 .2M88.1 146.6l-.2 .2" fill="none" stroke="#f00" stroke-width=".21"/>
<g fill="#c8c8aa" stroke="#800000" stroke-width=".42">
<circle cx="85.9" cy="161.5" r=".76"/>
<circle cx="79.8" cy="161.5" r=".76"/>
</g>
<path d="M79.2 159.5h7.2" fill="none" stroke="#800000" stroke-width=".42"/>
<path d="M80.8 158.2h4v1.3h-4z" fill="#c8c8aa" stroke="#800000" stroke-width=".42"/>
<path d="M76.5 161.5h2.5M86.6 161.5h2.6" fill="none" stroke="#800000" stroke-width=".42"/>
<circle cx="87.9" cy="159" r="1.02" fill="#400000" stroke="#f00" stroke-width=".21"/>
<path d="M87.6 159.3l.3 .2M87.9 158.5v1M87.9 158.5l-.3 .2M87.9 158.5l.2 .2M88.1 159.3l-.2 .2" fill="none" stroke="#f00" stroke-width=".21"/>
<g fill="#c8c8aa" stroke="#800000" stroke-width=".42">
<circle cx="85.9" cy="174.2" r=".76"/>
<circle cx="79.8" cy="174.2" r=".76"/>
</g>
<path d="M79.2 172.2h7.2" fill="none" stroke="#800000" stroke-width=".42"/>
<path d="M80.8 170.9h4v1.3h-4z" fill="#c8c8aa" stroke="#800000" stroke-width=".42"/>
<path d="M76.5 174.2h2.5M86.6 174.2h2.6" fill="none" stroke="#800000" stroke-width=".42"/>
<circle cx="87.9" cy="171.7" r="1.02" fill="#400000" stroke="#f00" stroke-width=".21"/>
<path d="M87.6 172l.3 .2M87.9 171.2v1M87.9 171.2l-.3 .2M87.9 171.2l.2 .2M88.1 172l-.2 .2" fill="none" stroke="#f00" stroke-width=".21"/>
<g fill="#004000" stroke="#004000" stroke-width=".42">
<circle cx="76.5" cy="148.8" r=".51"/>
<circle cx="76.5" cy="161.5" r=".51"/>
<circle cx="76.5" cy="123.4" r=".51"/>
<circle cx="76.5" cy="136.1" r=".51"/>
<circle cx="76.5" cy="85.3" r=".51"/>
<circle cx="91.7" cy="87.9" r=".51"/>
<circle cx="56.1" cy="87.9" r=".51"/>
<circle cx="38.4" cy="100.6" r=".51"/>
<circle cx="56.1" cy="100.6" r=".51"/>
<circle cx="73.9" cy="100.6" r=".51"/>
<circle cx="91.7" cy="100.6" r=".51"/>
<circle cx="91.7" cy="113.3" r=".51"/>
<circle cx="73.9" cy="113.3" r=".51"/>
<circle cx="56.1" cy="113.3" r=".51"/>
<circle cx="38.4" cy="113.3" r=".51"/>
<circle cx="91.7" cy="126" r=".51"/>
<circle cx="73.9" cy="126" r=".51"/>
<circle cx="56.1" cy="126" r=".51"/>
<circle cx="38.4" cy="126" r=".51"/>
<circle cx="38.4" cy="138.7" r=".51"/>
<circle cx="56.1" cy="138.7" r=".51"/>
<circle cx="73.9" cy="138.7" r=".51"/>
<circle cx="91.7" cy="138.7" r=".51"/>
<circle cx="38.4" cy="151.4" r=".51"/>
<circle cx="56.1" cy="151.4" r=".51"/>
<circle cx="73.9" cy="151.4" r=".51"/>
<circle cx="91.7" cy="151.4" r=".51"/>
<circle cx="38.4" cy="164.1" r=".51"/>
<circle cx="38.4" cy="176.8" r=".51"/>
<circle cx="56.1" cy="164.1" r=".51"/>
<circle cx="56.1" cy="176.8" r=".51"/>
<circle cx="73.9" cy="164.1" r=".51"/>
<circle cx="73.9" cy="176.8" r=".51"/>
<circle cx="91.7" cy="176.8" r=".51"/>
<circle cx="91.7" cy="164.1" r=".51"/>
<circle cx="5.3" cy="72.6" r=".51"/>
<circle cx="23.1" cy="72.6" r=".51"/>
<circle cx="40.9" cy="72.6" r=".51"/>
<circle cx="58.7" cy="72.6" r=".51"/>
<circle cx="76.5" cy="72.6" r=".51"/>
</g>
<path d="M159 44.7h50.8v20.3h-50.8z" fill="#c8c8aa" stroke="#800000" stroke-width=".42"/>
<path d="M161.5 46.7h45.8v11.2h-45.8z" fill="#324600" stroke="#000" stroke-width=".25"/>
<g fill="none" stroke="#800000" stroke-width=".42">
<path d="M164.1 65v5.1M166.6 65v5.1M169.2 65v5.1M174.2 65v5.1M176.8 65v5.1M179.3 65v5.1M184.4 65v5.1M186.9 65v5.1M189.5 65v5.1M192 65v5.1M194.6 65v5.1M197.1 65v5.1"/>
<path d="M199.6 65v5.1M202.2 65v5.1M181.9 146.3h4.3M188.2 146.3h3.8"/>
</g>
<g fill="#004000" stroke="#004000" stroke-width=".42">
<circle cx="184.4" cy="87.9" r=".51"/>
<circle cx="186.9" cy="90.4" r=".51"/>
<circle cx="189.5" cy="93" r=".51"/>
<circle cx="192" cy="95.5" r=".51"/>
<circle cx="194.6" cy="98" r=".51"/>
<circle cx="197.1" cy="100.6" r=".51"/>
<circle cx="199.6" cy="103.1" r=".51"/>
<circle cx="202.2" cy="105.7" r=".51"/>
<circle cx="174.2" cy="133.6" r=".51"/>
<circle cx="174.2" cy="136.1" r=".51"/>
<circle cx="174.2" cy="138.7" r=".51"/>
<circle cx="174.2" cy="141.2" r=".51"/>
<circle cx="174.2" cy="143.8" r=".51"/>
</g>
<path d="M161.5 75.2h5.1M162.8 76.5h2.6M163.8 77.7h.5M164.1 72.6v2.6M204.7 82.8l2.6-1.3v2.6zM204.7 82.8h5.1M193.3 146.3h2.5M195.8 143.8v5M197.1 145v2.6M198.4 146v.6" fill="none" stroke="#004000" stroke-width=".42"/>
<circle cx="186.9" cy="146.3" r="3" fill="#000" stroke="#800000" stroke-width=".42"/>
<path d="M188.2 145v2.6" fill="none" stroke="#800000" stroke-width=".38"/>
<path d="M186.2 144.8l2 1.5-2 1.5z" fill="#000" stroke="#800000" stroke-width=".38"/>
<g fill="#c8c8aa" stroke="#800000" stroke-width=".42">
<path d="M188.2 120.9l1.3 2.5-2.6-1.2z"/>
<path d="M184.4 114.6h1.3v7.6h-1.3z"/>
</g>
<path d="M181.9 118.4h2.5M185.7 119.6l1.8 1.8M189.5 110.7v2.6l-3.8 3.8M189.5 123.4v2.6M194.6 126h4.3M200.9 126h3.8" fill="none" stroke="#800000" stroke-width=".42"/>
<path d="M189.5 110.7h5.1M192 109.5l2.6 1.2-2.6 1.3zM206 126h2.5M208.5 123.4v5.1M209.8 124.7v2.6M211.1 125.7v.5" fill="none" stroke="#004000" stroke-width=".42"/>
<circle cx="199.6" cy="126" r="3" fill="#000" stroke="#800000" stroke-width=".42"/>
<path d="M200.9 124.7v2.6" fill="none" stroke="#800000" stroke-width=".38"/>
<path d="M198.9 124.5l2 1.5-2 1.5z" fill="#000" stroke="#800000" stroke-width=".38"/>
<g font-size="3.1">
<text x="158.8" y="38.4">LCD1</text>
<text x="214.7" y="79.4">RP1</text>
<text x="128.3" y="84.5">U1</text>
<text x="118.6" y="90.5">X1</text>
<text x="191" y="115.9">Q1</text>
<text x="196.4" y="122">BACK_LIGHT</text>
<text x="183.7" y="142.4">2NDF</text>
</g>
<g font-size="2.1">
<text x="158.8" y="41.4">LM016L</text>
<text x="164.8" y="63.8" transform="rotate(-90 164.8 63.8)">VSS</text>
<text x="167.3" y="63.8" transform="rotate(-90 167.3 63.8)">VDD</text>
<text x="169.8" y="63.8" transform="rotate(-90 169.8 63.8)">VEE</text>
<text x="174.9" y="63.8" transform="rotate(-90 174.9 63.8)">RS</text>
<text x="177.5" y="63.8" transform="rotate(-90 177.5 63.8)">RW</text>
<text x="180" y="63.8" transform="rotate(-90 180 63.8)">E</text>
<text x="185.1" y="63.8" transform="rotate(-90 185.1 63.8)">D0</text>
<text x="187.6" y="63.8" transform="rotate(-90 187.6 63.8)">D1</text>
<text x="190.2" y="63.8" transform="rotate(-90 190.2 63.8)">D2</text>
<text x="192.7" y="63.8" transform="rotate(-90 192.7 63.8)">D3</text>
<text x="195.2" y="63.8" transform="rotate(-90 195.2 63.8)">D4</text>
<text x="197.8" y="63.8" transform="rotate(-90 197.8 63.8)">D5</text>
<text x="200.3" y="63.8" transform="rotate(-90 200.3 63.8)">D6</text>
<text x="202.9" y="63.8" transform="rotate(-90 202.9 63.8)">D7</text>
<text x="163.6" y="68.7" transform="rotate(-90 163.6 68.7)">1</text>
<text x="166.1" y="68.7" transform="rotate(-90 166.1 68.7)">2</text>
<text x="168.7" y="68.7" transform="rotate(-90 168.7 68.7)">3</text>
<text x="173.7" y="68.7" transform="rotate(-90 173.7 68.7)">4</text>
<text x="176.3" y="68.7" transform="rotate(-90 176.3 68.7)">5</text>
<text x="178.8" y="68.7" transform="rotate(-90 178.8 68.7)">6</text>
<text x="183.9" y="68.7" transform="rotate(-90 183.9 68.7)">7</text>
<text x="186.4" y="68.7" transform="rotate(-90 186.4 68.7)">8</text>
<text x="189" y="68.7" transform="rotate(-90 189 68.7)">9</text>
<text x="191.5" y="69.9" transform="rotate(-90 191.5 69.9)">10</text>
<text x="194.1" y="69.8" transform="rotate(-90 194.1 69.8)">11</text>
<text x="196.6" y="69.9" transform="rotate(-90 196.6 69.9)">12</text>
<text x="199.1" y="69.9" transform="rotate(-90 199.1 69.9)">13</text>
<text x="201.7" y="69.9" transform="rotate(-90 201.7 69.9)">14</text>
<text x="4.6" y="75.2" transform="rotate(-90 4.6 75.2)">C1</text>
<text x="22.4" y="75.2" transform="rotate(-90 22.4 75.2)">C2</text>
<text x="40.2" y="75.2" transform="rotate(-90 40.2 75.2)">C3</text>
<text x="58" y="75.2" transform="rotate(-90 58 75.2)">C4</text>
<text x="75.7" y="75.2" transform="rotate(-90 75.7 75.2)">C5</text>
<text x="211.2" y="82.4">1</text>
<text x="112.8" y="85.3" transform="rotate(-90 112.8 85.3)">1</text>
<text x="123.7" y="87.5">19</text>
<text x="129.8" y="88.6">XTAL1</text>
<text x="153.8" y="88.6">P0.0/AD0</text>
<text x="166.6" y="87.5">39</text>
<text x="202.9" y="85.3" transform="rotate(-90 202.9 85.3)">+5V</text>
<text x="211.2" y="87.5">2</text>
<text x="118.6" y="93.4">CRYSTAL</text>
<text x="123.7" y="95.1">18</text>
<text x="153.8" y="91.2">P0.1/AD1</text>
<text x="153.8" y="93.7">P0.2/AD2</text>
<text x="166.6" y="90">38</text>
<text x="166.6" y="92.6">37</text>
<text x="166.6" y="95.1">36</text>
<text x="211.2" y="90">3</text>
<text x="211.2" y="92.6">4</text>
<text x="211.2" y="95.1">5</text>
<text x="112.8" y="96.7" transform="rotate(-90 112.8 96.7)">2</text>
<text x="129.8" y="96.3">XTAL2</text>
<text x="153.8" y="96.3">P0.3/AD3</text>
<text x="153.8" y="98.8">P0.4/AD4</text>
<text x="153.8" y="101.3">P0.5/AD5</text>
<text x="166.6" y="97.7">35</text>
<text x="166.6" y="100.2">34</text>
<text x="211.2" y="97.7">6</text>
<text x="211.2" y="100.2">7</text>
<text x="124.8" y="105.3">9</text>
<text x="129.8" y="106.4">RST</text>
<text x="153.8" y="103.9">P0.6/AD6</text>
<text x="153.8" y="106.4">P0.7/AD7</text>
<text x="166.6" y="102.7">33</text>
<text x="166.6" y="105.3">32</text>
<text x="211.2" y="102.7">8</text>
<text x="211.2" y="105.3">9</text>
<text x="155.3" y="111.5">P2.0/A8</text>
<text x="166.6" y="110.4">21</text>
<text x="166.6" y="112.9">22</text>
<text x="214.7" y="110.4">RESPACK-8</text>
<text x="123.7" y="118">29</text>
<text x="129.8" y="119.1">PSEN</text>
<text x="154.2" y="116.6">P2.2/A10</text>
<text x="154.2" y="119.1">P2.3/A11</text>
<text x="155.3" y="114">P2.1/A9</text>
<text x="166.6" y="115.4">23</text>
<text x="166.6" y="118">24</text>
<text x="191" y="118.8">TIP31</text>
<text x="123.7" y="120.5">30</text>
<text x="123.7" y="123.1">31</text>
<text x="129.8" y="121.7">ALE</text>
<text x="129.8" y="124.2">EA</text>
<text x="154.2" y="121.7">P2.4/A12</text>
<text x="154.2" y="124.2">P2.5/A13</text>
<text x="166.6" y="120.5">25</text>
<text x="166.6" y="123.1">26</text>
<text x="166.6" y="125.6">27</text>
<text x="154.2" y="129.3">P2.7/A15</text>
<text x="154.2" y="126.7">P2.6/A14</text>
<text x="166.6" y="128.1">28</text>
<text x="196.4" y="131.2">LED-RED</text>
<text x="124.8" y="133.2">1</text>
<text x="124.8" y="135.8">2</text>
<text x="129.8" y="134.4">P1.0/T2</text>
<text x="129.8" y="136.9">P1.1/T2EX</text>
<text x="153.5" y="134.4">P3.0/RXD</text>
<text x="153.7" y="136.9">P3.1/TXD</text>
<text x="166.6" y="133.2">10</text>
<text x="166.6" y="135.8">11</text>
<text x="171.7" y="133">C1</text>
<text x="171.7" y="135.6">C2</text>
<text x="124.8" y="138.3">3</text>
<text x="124.8" y="140.8">4</text>
<text x="124.8" y="143.4">5</text>
<text x="129.8" y="139.4">P1.2</text>
<text x="129.8" y="142">P1.3</text>
<text x="153.3" y="139.4">P3.2/INT0</text>
<text x="153.3" y="142">P3.3/INT1</text>
<text x="166.6" y="138.3">12</text>
<text x="166.6" y="140.8">13</text>
<text x="166.6" y="143.4">14</text>
<text x="171.7" y="138.1">C3</text>
<text x="171.7" y="140.6">C4</text>
<text x="171.7" y="143.2">C5</text>
<text x="124.8" y="145.9">6</text>
<text x="124.8" y="148.5">7</text>
<text x="129.8" y="144.5">P1.4</text>
<text x="129.8" y="147.1">P1.5</text>
<text x="129.8" y="149.6">P1.6</text>
<text x="154.4" y="149.6">P3.6/WR</text>
<text x="155.4" y="144.5">P3.4/T0</text>
<text x="155.4" y="147.1">P3.5/T1</text>
<text x="166.6" y="148.5">16</text>
<text x="166.6" y="145.9">15</text>
<text x="124.8" y="151">8</text>
<text x="129.8" y="152.1">P1.7</text>
<text x="154.9" y="152.1">P3.7/RD</text>
<text x="166.6" y="151">17</text>
<text x="183.7" y="151.5">LED-YELLOW</text>
<text x="128.3" y="156.1">AT89C52</text>
</g>
<g font-size="2.1" fill="#800000">
<text x="9.3" y="79.7">2ndF</text>
<text x="45.5" y="79.7">Led</text>
<text x="80.1" y="79.7">Reset</text>
<text x="10.9" y="92.4">∑</text>
<text x="28.4" y="92.4">←</text>
<text x="45.7" y="92.4">OK</text>
<text x="64" y="92.4">→</text>
<text x="79.8" y="92.4">Delete</text>
<text x="9.5" y="105.1">LOG</text>
<text x="29.2" y="105.1">!</text>
<text x="42.6" y="105.1">mAn/mCn</text>
<text x="64.7" y="105.1">.</text>
<text x="81.5" y="105.1">+/-</text>
<text x="9.2" y="117.8">POW</text>
<text x="26.5" y="117.8">SQRT</text>
<text x="43" y="117.8">ARC/SIN</text>
<text x="60.2" y="117.8">ARC/COS</text>
<text x="78.2" y="117.8">ARC/TAN</text>
<text x="28.8" y="130.5">+</text>
<text x="46.9" y="130.5">-</text>
<text x="64.4" y="130.5">×</text>
<text x="82.2" y="130.5">÷</text>
<text x="81.2" y="143.2">10^</text>
<text x="11.1" y="155.9">5</text>
<text x="28.9" y="155.9">6</text>
<text x="46.7" y="155.9">7</text>
<text x="64.4" y="155.9">8</text>
<text x="82.2" y="155.9">9</text>
<text x="11.1" y="168.6">0</text>
<text x="28.9" y="168.6">1</text>
<text x="46.7" y="168.6">2</text>
<text x="64.4" y="168.6">3</text>
<text x="82.2" y="168.6">4</text>
</g>
</svg>
